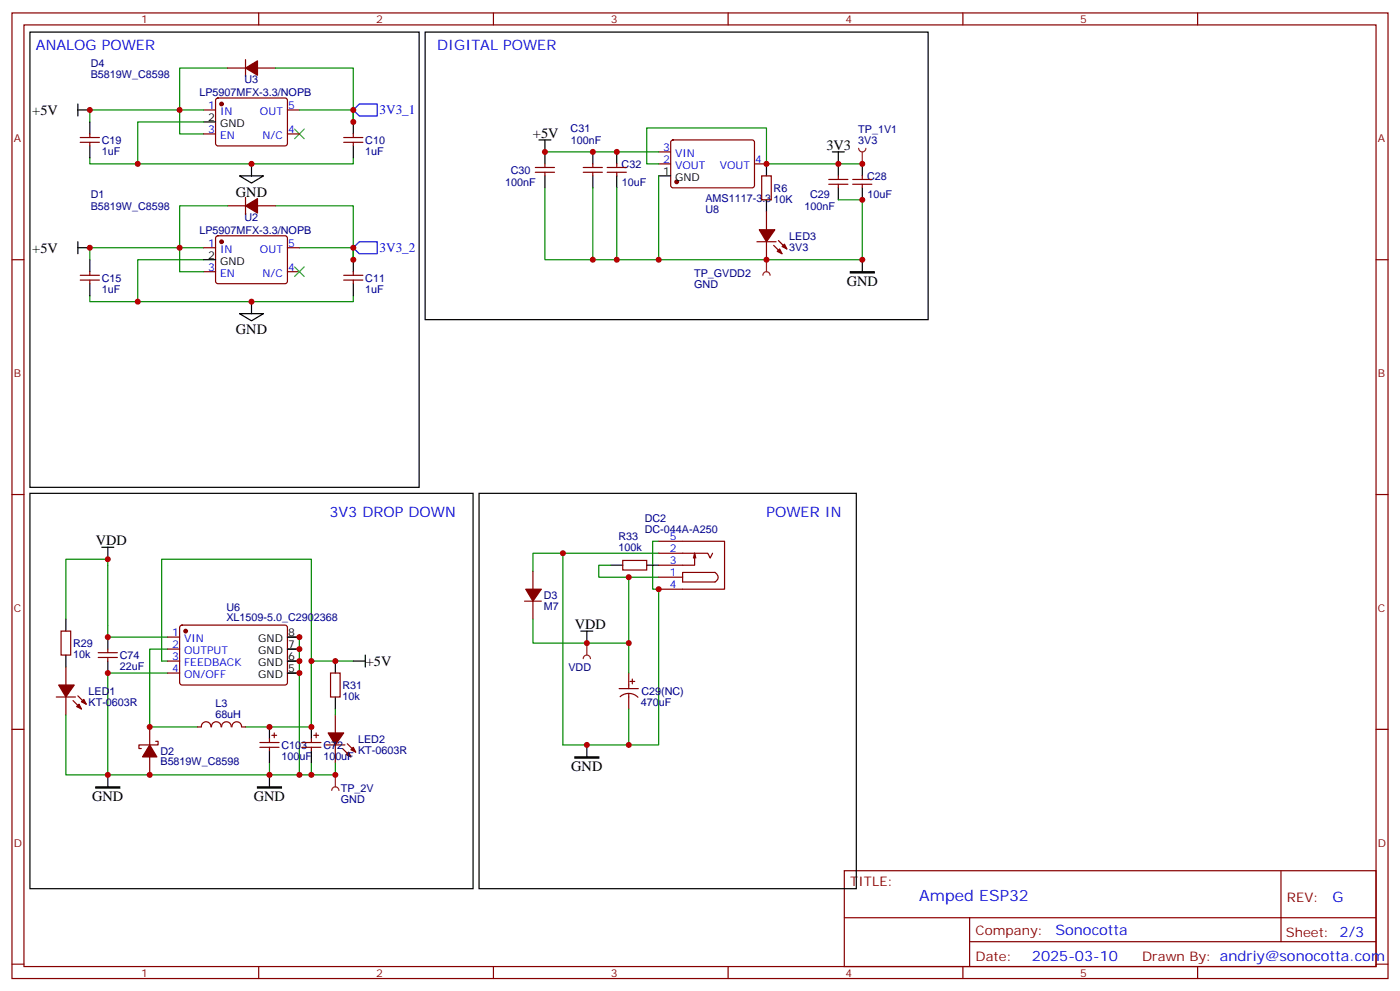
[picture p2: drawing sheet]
<svg xmlns="http://www.w3.org/2000/svg" width="412mm" height="292mm" viewBox="0 0 412 292" stroke-linecap="round" stroke-linejoin="round" font-family="sans-serif">
<g fill="none" stroke="#870000" stroke-width=".35">
<path d="M3.5 3.8h405.4v284.3h-405.4zM7.1 7.3h398.2v277.3h-398.2zM76.2 3.8v3.5M145.3 3.8v3.5M214.5 3.8v3.5M283.6 3.8v3.5M352.8 3.8v3.5M3.5 76.5h3.6M405.3 76.5h3.6M3.5 145.6h3.6M405.3 145.6h3.6M154.5 177h5"/>
<path d="M157 168.2v5.3M157 177v5.3M183.4 165h7.1v2.9h-7.1zM28.9 193.6h5.7M28.9 192.2h5.7M31.7 191.1v1.1M31.7 193.6v1.1M97.4 198.2h2.8v7h-2.8zM185.2 198.2v4.6M186.3 200v1.4M3.5 214.8h3.6M96 219.4h5.6"/>
<path d="M98.8 210.5v5.3M98.8 219.4v5.2M102.3 219l2.5 2.5M182.4 202.8h5.6M182.7 205.2a3.8 3.8 0 0 1 5.2 .1M185.2 204.2v4.6M185.6 200.7h1.4M405.3 214.8h3.6M100.9 220.4l2.5 2.5M248.7 256.4h156.6v28.2h-156.6zM377.3 256.4v20.9M248.7 270.2h156.5"/>
<path d="M285.6 277.3h119.6M285.6 270.2v14.2M3.5 283.9h3.6M76.2 284.6v3.5M145.3 284.6v3.5M214.5 284.6v3.5M283.6 284.6v3.5M352.8 284.6v3.5M405.3 283.9h3.6"/>
</g>
<g fill="none" stroke="#000" stroke-width=".35">
<path d="M8.8 145.3h130.5v116.4h-130.5zM141.1 145.3h111.1v116.4h-111.1zM179.9 166.4h3.5M190.5 166.4h3.5M31.7 187.6v3.5M31.7 194.7v3.5M98.8 194.7v3.5M171.1 185.8h3.5M172.9 185.8v3.6M98.8 205.2v3.6M172.9 219.4v3.5M31.7 228.2v3.5"/>
<path d="M79.4 228.2v3.5"/>
</g>
<g fill="none" stroke="#008700" stroke-width=".35">
<path d="M194 159.4h-1.7v14.1h1.7v45.9h-28.2v-56.5h28.2M31.7 166.4v-1.7h-12.3v17.6M165.8 162.9h-8.8v5.3M194 170h-8.8v19.4M31.7 187.6h17.7M47.6 194.7h1.8M49.4 198.2h-17.7v30h47.7M49.4 191.1h-5.3v23h14.1M84.7 187.6h3.5v40.6M84.7 191.1h3.5M84.7 194.7h3.5M84.7 198.2h3.5"/>
<path d="M91.7 194.7v19.4h-19.4M157 182.3v7.1h28.2M185.2 189.4v8.8M185.2 208.8v10.6M79.4 224.6v3.6M91.7 224.6v3.6h-12.3"/>
</g>
<path d="M28.2 231.7h7.1v.4h-7.1zM75.8 231.7h7.1v.4h-7.1zM169.3 222.9h7.1v.3h-7.1z" fill="#000" stroke="#000" stroke-width=".35"/>
<g fill="#870000" stroke="#870000" stroke-width=".35">
<path d="M154.9 173.5h4.6l-2.5 3.5z"/>
<path d="M102 222.2l.7-.7 .7 1.4z"/>
<path d="M103.4 220.8l.7-.7 .7 1.4z"/>
<path d="M96.7 215.8h4.5l-2.4 3.6z"/>
</g>
<path d="M97.7 232.8a1.06 1.06 0 0 1 1.1-1.1 1.06 1.06 0 0 1 1 1.1M98.8 228.2v3.5" fill="none" stroke="#8c2424" stroke-width=".35"/>
<circle cx="98.8" cy="228.2" r=".18" fill="#8c2424"/>
<path d="M31.7 166.4v21.2M179.9 166.4h-3.5v3.6h8.8M47.6 194.7v-30h44.1v30h12.4M91.7 194.7v19.4M98.8 208.8v1.7M98.8 224.6v3.6h-7.1" fill="none" stroke="#008700" stroke-width=".35"/>
<path d="M30 161.1h3.5M31.7 161.1v3.6" fill="none" stroke="#000" stroke-width=".35"/>
<path d="M194 159.4h19.4v14.1h-19.4M194 162.9h14.5l.7 1.4 .7-1.4M194 170h7.1M201.1 168.6h9.6a1.6 1.6 0 0 1 .6 2.2l-.7 .6h-9.5zM204.6 162.9v3.5h-10.6M204.6 162.9l-.3 1.4M204.6 162.9l.4 1.4" fill="none" stroke="#870000" stroke-width=".35"/>
<path d="M171.8 194a1.06 1.06 0 0 1 1.1-1.1 1.06 1.06 0 0 1 1 1.1M172.9 189.4v3.5" fill="none" stroke="#8c2424" stroke-width=".35"/>
<circle cx="172.9" cy="189.4" r=".18" fill="#8c2424"/>
<g fill="none" stroke="#870000" stroke-width=".35">
<path d="M72.3 17.6v4.9M26.5 39.4v1.1M60 32.4h3.5M60 39.4h3.5M63.7 29.1l.5-.2h20l.5 .7-.1 12.9-.6 .5-20.1-.1-.4-.6v-12.7zM67 20h5.3M75.8 20h5.3M84.7 32.4h3.5M84.7 39.4h3.5M104.1 39.4v1.1M23.6 41.9h5.7M23.6 40.5h5.7"/>
<path d="M26.5 41.9v1.1M72.3 58.1v5M101.2 41.9h5.7M101.2 40.5h5.7M104.1 41.9v1.1M60 73h3.5M63.7 69.6l.5-.2 20 .1 .5 .6-.1 13-.6 .4h-20.1l-.4-.7v-12.7zM67 60.6h5.3M75.8 60.6h5.3M84.7 73h3.5M23.6 82.5h5.7M23.6 81.1h5.7"/>
<path d="M26.5 80v1.1M26.5 82.5v1M60 80h3.5M84.7 80h3.5M101.2 82.5h5.7M101.2 81.1h5.7M104.1 80v1.1M104.1 82.5v1M49.4 187.6h3.5M49.4 191.1h3.5M49.4 194.7h3.5M49.4 198.2h3.5"/>
<path d="M53.2 184.3l.4-.2h30.6l.5 .7-.1 16.5-.6 .4h-30.7l-.4-.7v-16.2zM44.1 214.1v5.3M45.9 218.3h.7v1.1h-5.7v1h.7M76.6 218.7h5.6M79.4 217.6v1.1M80.1 216.5h1.4M80.8 215.8v1.4M88.9 218.7h5.6M91.7 217.6v1.1M92.4 216.5h1.4M93.1 215.8v1.4M44.1 222.9v5.3"/>
<path d="M76.6 220.1h5.6M79.4 220.1v1M88.9 220.1h5.6M91.7 220.1v1"/>
</g>
<g fill="#870000" stroke="#870000" stroke-width=".35">
<path d="M44.1 219.4l2.1 3.5h-4.2z"/>
<path d="M72.3 20l3.5-2.1v4.3z"/>
<path d="M72.3 60.6l3.5-2.1v4.2z"/>
<circle cx="54.7" cy="185.8" r=".53"/>
<circle cx="65.3" cy="30.6" r=".53"/>
<circle cx="65.3" cy="71.2" r=".53"/>
</g>
<g fill="none" stroke="#000" stroke-width=".35">
<path d="M8.8 9.5h114.7v134h-114.7zM22.9 32.4h3.6M22.9 30.6v3.5M26.5 35.9v3.5M60 35.9h3.5M104.1 35.9v3.5M26.5 43v3.5M70.6 51.8h7l-3.5 2.1zM74.1 48.3v3.5M104.1 43v3.5M22.9 71.2v3.5M22.9 73h3.6"/>
<path d="M26.5 76.5v3.5M60 76.5h3.5M104.1 76.5v3.5M26.5 83.5v3.6M70.6 92.4h7l-3.5 2.1zM74.1 88.8v3.6M104.1 83.5v3.6M84.7 198.2h3.5M84.7 194.7h3.5M84.7 191.1h3.5M84.7 187.6h3.5M104.1 194.7h3.5"/>
<path d="M107.6 192.9v3.5M79.4 214.1v3.5M91.7 214.1v3.5M79.4 221.1v3.5M91.7 221.1v3.5"/>
</g>
<g fill="none" stroke="#008700" stroke-width=".35">
<path d="M60 35.9h-19.4v12.4M60 32.4h-33.5v3.5M67 20h-14.1v19.4h7.1M81.1 20h23v15.9M88.2 32.4h15.9v3.5M104.1 32.4v3.5M26.5 46.5v1.8h77.6v-1.8M60 76.5h-19.4v12.3M60 73h-33.5v3.5M67 60.6h-14.1v19.4h7.1M81.1 60.6h23v15.9M88.2 73h15.9v3.5"/>
<path d="M104.1 73v3.5M26.5 87.1v1.7h77.6v-1.7"/>
</g>
<path d="M86.8 38l2.8 2.9M89.6 38l-2.8 2.9M86.8 78.6l2.8 2.8M89.6 78.6l-2.8 2.8" fill="none" stroke="#3c3" stroke-width=".35"/>
<path d="M105.8 30.6h5.3v3.5h-5.3l-1.7-1.7zM104.1 73l1.7-1.8h5.3v3.5h-5.3z" fill="none" stroke="#00f" stroke-width=".35"/>
<path d="M225.8 76.5v3.5M224.7 81.1a1.06 1.06 0 0 1 1.1-1.1 1.06 1.06 0 0 1 1 1.1" fill="none" stroke="#8c2424" stroke-width=".35"/>
<circle cx="225.8" cy="76.5" r=".18" fill="#8c2424"/>
<path d="M225.8 48.3h21.1" fill="none" stroke="#008700" stroke-width=".35"/>
<path d="M252.9 43.7a1.06 1.06 0 0 0 1.1 1 1.06 1.06 0 0 0 1.1-1M254 44.7v3.6" fill="none" stroke="#8c2424" stroke-width=".35"/>
<circle cx="254" cy="48.3" r=".18" fill="#8c2424"/>
<path d="M160.5 44.7h33.5M160.5 55.3v21.2h93.5v-17.7h-7.1M174.6 55.3v21.2M181.7 55.3v21.2M194 51.8v24.7M194 48.3h-3.5v-10.6h35.3v10.6M246.9 48.3h7.1M19.4 210.5v17.7h12.3" fill="none" stroke="#008700" stroke-width=".35"/>
<g fill="none" stroke="#000" stroke-width=".35">
<path d="M125.2 9.5h148.2v84.6h-148.2zM158.7 41.2h3.6M160.5 41.2v7.1M160.5 51.8v3.5M174.6 44.7v3.6M174.6 51.8v3.5M181.7 44.7v3.6M181.7 51.8v3.5M194 51.8h3.6M225.8 48.3v3.5M225.8 58.8v3.6M245.2 44.7h3.5"/>
<path d="M246.9 44.7v7.1M246.9 55.3v3.5M254 48.3v3.5M254 55.3v3.5M254 76.5v3.5M19.4 182.3v3.5M19.4 192.9v3.5"/>
</g>
<g fill="none" stroke="#870000" stroke-width=".35">
<path d="M157.7 50.7h5.6M157.7 49.3h5.6M160.5 48.3v1M160.5 50.7v1.1M171.8 50.7h5.6M171.8 49.3h5.6M174.6 48.3v1M174.6 50.7v1.1M178.9 50.7h5.6M178.9 49.3h5.6M181.7 48.3v1M181.7 50.7v1.1"/>
<path d="M194 48.3h3.6M194 44.7h3.6M197.8 41.4l.5-.2 23.5 .1 .4 .6v13l-.7 .4-23.5-.1-.4-.6v-12.7zM222.2 48.3h3.6M224.4 51.8h2.8v7h-2.8zM244.1 54.3h5.7M244.1 52.8h5.7M246.9 51.8v1M246.9 54.3v1M251.2 54.3h5.6M251.2 52.8h5.6M254 51.8v1"/>
<path d="M254 54.3v1M223 71.2h5.6M225.8 62.4v5.3M225.8 71.2v5.3M227.9 72.2l2.5 2.5M229.3 70.8l2.5 2.5M18 185.8h2.8v7.1h-2.8zM19.4 196.4v5.3M16.6 205.2h5.6M19.4 205.2v5.3M21.5 206.3l2.5 2.5M22.9 204.9l2.5 2.5"/>
<path d="M62.1 214a1.41 1.41 0 0 0-1.4-1.5 1.41 1.41 0 0 0-1.4 1.5l-1.1 .1M62.3 214a1.41 1.41 0 0 1 1.4-1.5 1.41 1.41 0 0 1 1.4 1.5M65.3 214a1.41 1.41 0 0 1 1.4-1.5 1.41 1.41 0 0 1 1.4 1.5M68.3 214a1.41 1.41 0 0 1 1.4-1.5 1.41 1.41 0 0 1 1.4 1.5M71.3 214.1h1"/>
</g>
<path d="M250.5 80h7v.4h-7z" fill="#000" stroke="#000" stroke-width=".35"/>
<g fill="#870000" stroke="#870000" stroke-width=".35">
<path d="M229 74l.7-.7 .7 1.4z"/>
<path d="M230.4 72.6l.7-.7 .7 1.4z"/>
<path d="M223.7 67.7h4.5l-2.4 3.5z"/>
<path d="M23.3 207.4l.7 1.4-1.4-.7z"/>
<path d="M24 206.7l.7-.7 .7 1.4z"/>
<path d="M17.3 201.7h4.6l-2.5 3.5z"/>
<circle cx="199.3" cy="53.6" r=".53"/>
</g>
<g fill="#c00">
<circle cx="172.9" cy="219.4" r=".88"/>
<circle cx="172.9" cy="189.4" r=".88"/>
<circle cx="91.7" cy="214.1" r=".88"/>
<circle cx="185.2" cy="189.4" r=".88"/>
<circle cx="185.2" cy="219.4" r=".88"/>
<circle cx="185.2" cy="170" r=".88"/>
<circle cx="165.8" cy="162.9" r=".88"/>
<circle cx="79.4" cy="228.2" r=".88"/>
<circle cx="31.8" cy="228.2" r=".88"/>
<circle cx="88.2" cy="228.2" r=".88"/>
<circle cx="88.2" cy="191.1" r=".88"/>
<circle cx="88.2" cy="194.7" r=".88"/>
<circle cx="88.2" cy="198.2" r=".88"/>
<circle cx="31.8" cy="187.6" r=".88"/>
<circle cx="31.8" cy="198.2" r=".88"/>
<circle cx="91.7" cy="228.2" r=".88"/>
<circle cx="98.8" cy="228.2" r=".88"/>
<circle cx="98.8" cy="194.7" r=".88"/>
<circle cx="91.7" cy="194.7" r=".88"/>
<circle cx="194" cy="173.5" r=".88"/>
<circle cx="44.1" cy="214.1" r=".88"/>
<circle cx="44.1" cy="228.2" r=".88"/>
<circle cx="88.2" cy="187.6" r=".88"/>
<circle cx="79.4" cy="214.1" r=".88"/>
<circle cx="26.5" cy="32.4" r=".88"/>
<circle cx="52.9" cy="32.4" r=".88"/>
<circle cx="104.1" cy="32.4" r=".88"/>
<circle cx="104.1" cy="73" r=".88"/>
<circle cx="52.9" cy="73" r=".88"/>
<circle cx="26.5" cy="73" r=".88"/>
<circle cx="74.1" cy="48.3" r=".88"/>
<circle cx="40.6" cy="48.3" r=".88"/>
<circle cx="74.1" cy="88.8" r=".88"/>
<circle cx="40.6" cy="88.8" r=".88"/>
<circle cx="104.1" cy="35.9" r=".88"/>
<circle cx="104.1" cy="76.5" r=".88"/>
<circle cx="254" cy="48.3" r=".88"/>
<circle cx="174.6" cy="44.7" r=".88"/>
<circle cx="160.5" cy="44.7" r=".88"/>
<circle cx="246.9" cy="48.3" r=".88"/>
<circle cx="254" cy="58.8" r=".88"/>
<circle cx="181.7" cy="44.7" r=".88"/>
<circle cx="225.8" cy="48.3" r=".88"/>
<circle cx="254" cy="76.5" r=".88"/>
<circle cx="225.8" cy="76.5" r=".88"/>
<circle cx="174.6" cy="76.5" r=".88"/>
<circle cx="181.7" cy="76.5" r=".88"/>
<circle cx="194" cy="76.5" r=".88"/>
<circle cx="31.8" cy="164.7" r=".88"/>
</g>
<text font-size="4.6" fill="#00f" x="270.8" y="265.4">Amped ESP32</text>
<g font-size="4.2" fill="#00f">
<text x="10.6" y="14.7">ANALOG POWER</text>
<text x="128.8" y="14.7">DIGITAL POWER</text>
<text x="97" y="152.3">3V3 DROP DOWN</text>
<text x="225.8" y="152.3">POWER IN</text>
<text x="392.5" y="265.7">G</text>
<text x="310.9" y="275.2">Sonocotta</text>
<text x="304" y="283">2025-03-10</text>
</g>
<g font-size="4.2">
<text x="9.5" y="33.8">+5V</text>
<text x="157" y="40.5">+5V</text>
<text x="243.4" y="44">3V3</text>
<text x="69.5" y="57.9">GND</text>
<text x="9.5" y="74.4">+5V</text>
<text x="249.4" y="84.3">GND</text>
<text x="69.5" y="98.4">GND</text>
<text x="28.2" y="160.4">VDD</text>
<text x="169.3" y="185.1">VDD</text>
<text x="107.8" y="196.1">+5V</text>
<text x="168.3" y="227.1">GND</text>
<text x="27.2" y="235.9">GND</text>
<text x="74.8" y="235.9">GND</text>
</g>
<g font-size="3.9" fill="#00f">
<text x="111.8" y="33.5">3V3_1</text>
<text x="111.8" y="74.1">3V3_2</text>
</g>
<g font-size="3.9" fill="#800">
<text x="250.5" y="261">TITLE:</text>
<text x="379.1" y="265.7">REV:</text>
<text x="287.4" y="275.2">Company:</text>
<text x="378.7" y="275.8">Sheet: 2/3</text>
<text x="287.4" y="282.9">Date:</text>
<text x="336.4" y="282.9">Drawn By: andriy@sonocotta.com</text>
</g>
<g font-size="3.2" fill="#800">
<text x="41.6" y="6.8">1</text>
<text x="110.8" y="6.8">2</text>
<text x="179.9" y="6.8">3</text>
<text x="249.1" y="6.8">4</text>
<text x="318.2" y="6.8">5</text>
<text x="4.1" y="41.9">A</text>
<text x="405.9" y="41.9">A</text>
<text x="4.1" y="111.1">B</text>
<text x="405.9" y="111.1">B</text>
<text x="4.1" y="180.2">C</text>
<text x="405.9" y="180.2">C</text>
<text x="4.1" y="249.3">D</text>
<text x="405.9" y="249.3">D</text>
<text x="41.6" y="287.6">1</text>
<text x="110.8" y="287.6">2</text>
<text x="179.9" y="287.6">3</text>
<text x="249.1" y="287.6">4</text>
<text x="318.2" y="287.6">5</text>
</g>
<g font-size="3.2" fill="#000080">
<text x="26.7" y="23">B5819W_C8598</text>
<text x="26.7" y="19.7">D4</text>
<text x="58.7" y="28.2">LP5907MFX-3.3/NOPB</text>
<text x="72" y="24.5">U3</text>
<text x="168.1" y="38.8">C31</text>
<text x="252.8" y="39.1">TP_1V1</text>
<text x="30" y="45.6">1uF</text>
<text x="30" y="42.4">C19</text>
<text x="107.6" y="45.6">1uF</text>
<text x="107.6" y="42.4">C10</text>
<text x="168.2" y="42.4">100nF</text>
<text x="252.8" y="42.3">3V3</text>
<text x="150.4" y="51.2">C30</text>
<text x="183.1" y="49.4">C32</text>
<text x="255.4" y="52.9">C28</text>
<text x="26.7" y="58.4">D1</text>
<text x="148.8" y="54.7">100nF</text>
<text x="183.2" y="54.7">10uF</text>
<text x="207.8" y="59.4">AMS1117-3.3</text>
<text x="227.9" y="59.6">10K</text>
<text x="227.9" y="56.5">R6</text>
<text x="238.6" y="58.2">C29</text>
<text x="255.5" y="58.2">10uF</text>
<text x="26.7" y="61.7">B5819W_C8598</text>
<text x="72" y="65.1">U2</text>
<text x="207.8" y="62.7">U8</text>
<text x="237" y="61.8">100nF</text>
<text x="58.7" y="68.8">LP5907MFX-3.3/NOPB</text>
<text x="232.5" y="70.5">LED3</text>
<text x="232.5" y="73.8">3V3</text>
<text x="30" y="83">C15</text>
<text x="107.6" y="83">C11</text>
<text x="204.5" y="81.5">TP_GVDD2</text>
<text x="30" y="86.2">1uF</text>
<text x="107.6" y="86.2">1uF</text>
<text x="204.5" y="84.7">GND</text>
<text x="189.9" y="153.8">DC2</text>
<text x="182.2" y="159.1">R33</text>
<text x="189.9" y="157">DC-044A-A250</text>
<text x="182.2" y="162.3">100k</text>
<text x="66.7" y="179.8">U6</text>
<text x="160.2" y="179.6">M7</text>
<text x="160.2" y="176.4">D3</text>
<text x="66.7" y="183">XL1509-5.0_C2902368</text>
<text x="21.5" y="190.5">R29</text>
<text x="21.5" y="193.8">10k</text>
<text x="35.3" y="197.2">22uF</text>
<text x="35.3" y="194">C74</text>
<text x="167.4" y="197.6">VDD</text>
<text x="100.9" y="202.8">R31</text>
<text x="26.1" y="207.9">KT-0603R</text>
<text x="26.1" y="204.7">LED1</text>
<text x="63.4" y="208.3">L3</text>
<text x="100.9" y="206.2">10k</text>
<text x="188.7" y="207.8">470uF</text>
<text x="188.9" y="204.6">C29(NC)</text>
<text x="63.4" y="211.5">68uH</text>
<text x="82.9" y="220.5">C103</text>
<text x="95.2" y="220.5">C72</text>
<text x="105.5" y="218.8">LED2</text>
<text x="47.3" y="225.4">B5819W_C8598</text>
<text x="47.3" y="222.3">D2</text>
<text x="82.9" y="223.7">100uF</text>
<text x="95.2" y="223.7">100uF</text>
<text x="105.5" y="222">KT-0603R</text>
<text x="100.4" y="233.2">TP_2V</text>
<text x="100.4" y="236.4">GND</text>
</g>
<g font-size="3.2" fill="#00f">
<text x="61.3" y="32">1</text>
<text x="64.8" y="33.8">IN</text>
<text x="76.6" y="33.8">OUT</text>
<text x="84.8" y="32">5</text>
<text x="61.3" y="39.1">3</text>
<text x="64.8" y="40.9">EN</text>
<text x="77.3" y="40.9">N/C</text>
<text x="84.8" y="39.1">4</text>
<text x="195.4" y="47.9">2</text>
<text x="195.4" y="44.4">3</text>
<text x="198.9" y="46.1">VIN</text>
<text x="222.4" y="47.9">4</text>
<text x="198.9" y="49.7">VOUT</text>
<text x="212" y="49.7">VOUT</text>
<text x="61.3" y="72.6">1</text>
<text x="64.8" y="74.4">IN</text>
<text x="76.6" y="74.4">OUT</text>
<text x="84.8" y="72.6">5</text>
<text x="61.3" y="79.7">3</text>
<text x="64.8" y="81.4">EN</text>
<text x="77.3" y="81.4">N/C</text>
<text x="84.8" y="79.7">4</text>
<text x="197.3" y="159">5</text>
<text x="197.3" y="166.1">3</text>
<text x="197.3" y="162.6">2</text>
<text x="197.3" y="173.1">4</text>
<text x="197.3" y="169.6">1</text>
<text x="50.7" y="187.3">1</text>
<text x="50.7" y="190.8">2</text>
<text x="54.2" y="189">VIN</text>
<text x="50.7" y="194.3">3</text>
<text x="50.7" y="197.8">4</text>
<text x="54.2" y="192.5">OUTPUT</text>
<text x="54.2" y="196.1">FEEDBACK</text>
<text x="54.2" y="199.6">ON/OFF</text>
</g>
<g font-size="3.2">
<text x="61.3" y="35.6">2</text>
<text x="64.8" y="37.3">GND</text>
<text x="195.4" y="51.4">1</text>
<text x="198.9" y="53.2">GND</text>
<text x="61.3" y="76.1">2</text>
<text x="64.8" y="77.9">GND</text>
<text x="76.1" y="189">GND</text>
<text x="84.8" y="190.8">7</text>
<text x="84.8" y="187.3">8</text>
<text x="76.1" y="196.1">GND</text>
<text x="76.1" y="192.5">GND</text>
<text x="84.8" y="197.8">5</text>
<text x="84.8" y="194.3">6</text>
<text x="76.1" y="199.6">GND</text>
</g>
</svg>
